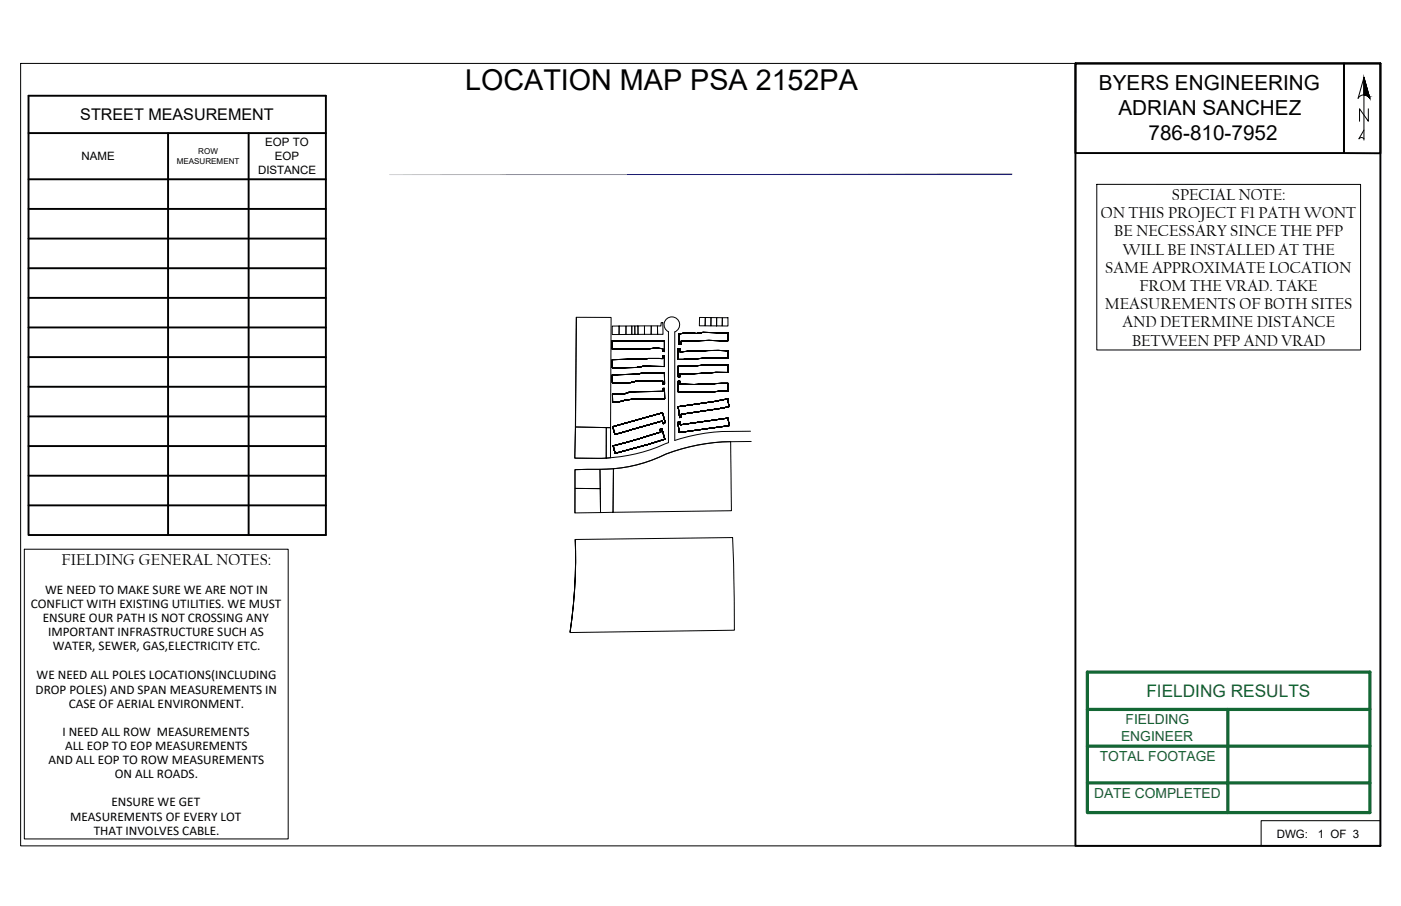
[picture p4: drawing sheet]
<svg xmlns="http://www.w3.org/2000/svg" width="432mm" height="279mm" viewBox="0 0 432 279" stroke-linecap="round" stroke-linejoin="round" font-family="sans-serif">
<!-- layer: -VPORT -->
<path d="M120 53.7h192" fill="none" stroke="#00f" stroke-width=".59"/>
<!-- layer: Lot_Line -->
<g fill="none" stroke="#000" stroke-width=".31">
<path d="M177.7 97.9h10.6l-.1 34-10.8-.2zM215.6 97.9h1.8l-.1 2.6h-1.8zM217.4 97.9h1.7v2.6h-1.8zM219.1 97.9l1.8 .1v2.5h-1.8zM220.9 98h1.7v2.5h-1.7zM222.6 98h1.8v2.5h-1.8zM188.6 105.2v2.4l11.2-.1-11.2 .1v-2.4l16.2 .1v3.1h-.5l-.1-.9-1.5-.1-14.1 .2v-2.4l16.2 .1v3.1h-.5l-.1-.9-1.5-.1-14.1 .2v-2.4l16.2 .1v3.1h-.5l-.1-.9-1.5-.1-14.1 .2v-2.4l16.2 .1v3.1h-.5l-.1-.9-1.5-.1-14.1 .2v-2.4l16.2 .1v3.1h-.5l-.1-.9-1.5-.1-14.1 .2v-2.4l16.2 .1v3.1h-.5l-.1-.9-1.5-.1-14.1 .2v-2.4l16.2 .1v3.1h-.5l-.1-.9-1.5-.1-14.1 .2v-2.4l16.2 .1v3.1h-.5l-.1-.9h-4.4h4.4l.1 .9h.5v-3.1zM188.6 105.2l16.2 .1v3.1h-.5l-.1-.9-1.5-.1-14.1 .2zM188.7 100.6l2.1-.1v2.7h-2.1zM188.7 110.9v2.5l7.6-.1 1.7-.3h6.8h-6.8l-1.7 .3-7.6 .1v-2.5a64.2 64.2 0 0 0 11.1-.3h4.4v-.9h.6v3.3h-6.8l-1.7 .3-7.6 .1v-2.5a64.2 64.2 0 0 0 11.1-.3h4.4v-.9h.6v3.3h-6.8l-1.7 .3-7.6 .1v-2.5a64.2 64.2 0 0 0 11.1-.3h4.4v-.9h.6v3.3h-6.8l-1.7 .3-7.6 .1v-2.5a64.2 64.2 0 0 0 11.1-.3h4.4v-.9h.6v3.3h-6.8l-1.7 .3-7.6 .1v-2.5a64.2 64.2 0 0 0 11.1-.3h4.4v-.9h.6v3.3h-6.8l-1.7 .3-7.6 .1v-2.5a64.2 64.2 0 0 0 11.1-.3h4.4v-.9h.6v3.3h-6.8l-1.7 .3-7.6 .1v-2.5a64.2 64.2 0 0 0 11.1-.3h4.4v-.9h.6v3.3h-6.8l-1.7 .3-7.6 .1v-2.5a64.2 64.2 0 0 0 11.1-.3h4.4v-.9h.6v3.3v-3.3h-.6v.9h-4.4a64.2 64.2 0 0 1-11.1 .3zM188.7 115.5l.1 2.6 5.6-.1 1.8-.5h2.7h-2.7l-1.8 .5-5.6 .1-.1-2.6 7.5-.1 1.8-.4h6.8v3.4h-.5l-.1-.9h-8l-1.8 .5-5.6 .1-.1-2.6 7.5-.1 1.8-.4h6.8v3.4h-.5l-.1-.9h-8l-1.8 .5-5.6 .1-.1-2.6 7.5-.1 1.8-.4h6.8v3.4h-.5l-.1-.9h-8l-1.8 .5-5.6 .1-.1-2.6 7.5-.1 1.8-.4h6.8v3.4h-.5l-.1-.9h-8l-1.8 .5-5.6 .1-.1-2.6 7.5-.1 1.8-.4h6.8v3.4h-.5l-.1-.9h-8l-1.8 .5-5.6 .1-.1-2.6 7.5-.1 1.8-.4h6.8v3.4h-.5l-.1-.9h-8l-1.8 .5-5.6 .1-.1-2.6 7.5-.1 1.8-.4h6.8v3.4h-.5l-.1-.9h-8l-1.8 .5-5.6 .1-.1-2.6 7.5-.1 1.8-.4h6.8v3.4h-.5l-.1-.9h-5.3h5.3l.1 .9h.5v-3.4h-6.8l-1.8 .4zM188.7 115.5l7.5-.1 1.8-.4h6.8v3.4h-.5l-.1-.9h-8l-1.8 .5-5.6 .1z"/>
<path d="M188.7 110.9a64.2 64.2 0 0 0 11.1-.3h4.4v-.9h.6v3.3h-6.8l-1.7 .3-7.6 .1zM190.8 100.5h2.1v2.6l-2.1 .1zM192.9 100.5h1.8v2.6h-1.8zM194.7 100.5h1v2.6h-1zM195.7 100.5h.9v2.6h-.9zM196.6 100.5h2v2.6h-2zM198.6 100.5h2.1v2.6h-2.1zM200.7 100.5h1.9l.1 2.6h-2zM202.6 100.5h1.1l.1-1h.5l.1 3.6h-1.7zM209 112.9v3.3h.5l.1-1 14.8-.3v-2.4l-13.8 .4 13.8-.4v2.4l-14.8 .3-.1 1h-.5v-3.3l15.4-.4v2.4l-14.8 .3-.1 1h-.5v-3.3l15.4-.4v2.4l-14.8 .3-.1 1h-.5v-3.3l15.4-.4v2.4l-14.8 .3-.1 1h-.5v-3.3l15.4-.4v2.4l-14.8 .3-.1 1h-.5v-3.3l15.4-.4v2.4l-14.8 .3-.1 1h-.5v-3.3l15.4-.4v2.4l-14.8 .3-.1 1h-.5v-3.3l15.4-.4v2.4l-14.8 .3-.1 1h-.5v-3.3h1.6zM209 107.6v3.2l9.8-.4h5.7h-5.7l-9.8 .4v-3.2l.6-.1v1l8.8-.4h6.1v2.3h-5.7l-9.8 .4v-3.2l.6-.1v1l8.8-.4h6.1v2.3h-5.7l-9.8 .4v-3.2l.6-.1v1l8.8-.4h6.1v2.3h-5.7l-9.8 .4v-3.2l.6-.1v1l8.8-.4h6.1v2.3h-5.7l-9.8 .4v-3.2l.6-.1v1l8.8-.4h6.1v2.3h-5.7l-9.8 .4v-3.2l.6-.1v1l8.8-.4h6.1v2.3h-5.7l-9.8 .4v-3.2l.6-.1v1l8.8-.4h6.1v2.3h-5.7l-9.8 .4v-3.2l.6-.1v1l8.8-.4h6.1v2.3v-2.3h-6.1l-8.8 .4v-1zM209 107.6l.6-.1v1l8.8-.4h6.1v2.3h-5.7l-9.8 .4z"/>
<path d="M209 112.9l15.4-.4v2.4l-14.8 .3-.1 1h-.5zM209 117.5v3.4l15.5-.3-15.5 .3v-3.4l.6 .1v.9l14.8-.3 .1 2.4-15.5 .3v-3.4l.6 .1v.9l14.8-.3 .1 2.4-15.5 .3v-3.4l.6 .1v.9l14.8-.3 .1 2.4-15.5 .3v-3.4l.6 .1v.9l14.8-.3 .1 2.4-15.5 .3v-3.4l.6 .1v.9l14.8-.3 .1 2.4-15.5 .3v-3.4l.6 .1v.9l14.8-.3 .1 2.4-15.5 .3v-3.4l.6 .1v.9l14.8-.3 .1 2.4-15.5 .3v-3.4l.6 .1v.9l14.8-.3 .1 2.4-.1-2.4-14.8 .3v-.9zM209 117.5l.6 .1v.9l14.8-.3 .1 2.4-15.5 .3zM209.3 103v3.2v-3.2l1.3-.2h4l2-.3 7.8 .1v2.5l-5.9-.1-8.7 .3v.9h-.5v-3.2l2.6-.3 2.7 .1 2-.3 7.8 .1v2.5l-5.9-.1-8.7 .3v.9h-.5v-3.2l2.6-.3 2.7 .1 2-.3 7.8 .1v2.5l-5.9-.1-8.7 .3v.9h-.5v-3.2l2.6-.3 2.7 .1 2-.3 7.8 .1v2.5l-5.9-.1-8.7 .3v.9h-.5v-3.2l2.6-.3 2.7 .1 2-.3 7.8 .1v2.5l-5.9-.1-8.7 .3v.9h-.5v-3.2l2.6-.3 2.7 .1 2-.3 7.8 .1v2.5l-5.9-.1-8.7 .3v.9h-.5v-3.2l2.6-.3 2.7 .1 2-.3 7.8 .1v2.5l-5.9-.1-8.7 .3v.9h-.5h.5v-.9l8.7-.3 5.9 .1v-2.5l-7.8-.1-2 .3-2.7-.1zM209.3 103l2.6-.3 2.7 .1 2-.3 7.8 .1v2.5l-5.9-.1-8.7 .3v.9h-.5zM177.4 131.7l9.5 .2-.1 9.4h-9.6zM186.9 131.9h1.3v9.3l-1.4 .1zM188.8 121.5v2.5l2.1-.1 3.6-.7-3.6 .7-2.1 .1v-2.5l3.9-.1 1.8-.6 9.7-.1 .1-.9h.5v3.2l-10.3 .2-3.6 .7-2.1 .1v-2.5l3.9-.1 1.8-.6 9.7-.1 .1-.9h.5v3.2l-10.3 .2-3.6 .7-2.1 .1v-2.5l3.9-.1 1.8-.6 9.7-.1 .1-.9h.5v3.2l-10.3 .2-3.6 .7-2.1 .1v-2.5l3.9-.1 1.8-.6 9.7-.1 .1-.9h.5v3.2l-10.3 .2-3.6 .7-2.1 .1v-2.5l3.9-.1 1.8-.6 9.7-.1 .1-.9h.5v3.2l-10.3 .2-3.6 .7-2.1 .1v-2.5l3.9-.1 1.8-.6 9.7-.1 .1-.9h.5v3.2l-10.3 .2-3.6 .7-2.1 .1v-2.5l3.9-.1 1.8-.6 9.7-.1 .1-.9h.5v3.2l-10.3 .2-3.6 .7-2.1 .1v-2.5l3.9-.1 1.8-.6 9.7-.1 .1-.9h.5v3.2l-10.3 .2 10.3-.2v-3.2h-.5l-.1 .9-9.7 .1-1.8 .6zM188.8 121.5l3.9-.1 1.8-.6 9.7-.1 .1-.9h.5v3.2l-10.3 .2-3.6 .7-2.1 .1zM188.8 131.6l.7 2.4 14.6-4.2 .3 .9-.3-.9-14.6 4.2-.7-2.4 15.4-4.3 .6 2.3 .1 .9-.5 .2-.3-.9-14.6 4.2-.7-2.4 15.4-4.3 .6 2.3 .1 .9-.5 .2-.3-.9-14.6 4.2-.7-2.4 15.4-4.3 .6 2.3 .1 .9-.5 .2-.3-.9-14.6 4.2-.7-2.4 15.4-4.3 .6 2.3 .1 .9-.5 .2-.3-.9-14.6 4.2-.7-2.4 15.4-4.3 .6 2.3 .1 .9-.5 .2-.3-.9-14.6 4.2-.7-2.4 15.4-4.3 .6 2.3 .1 .9-.5 .2-.3-.9-14.6 4.2-.7-2.4 15.4-4.3 .6 2.3 .1 .9-.5 .2-.3-.9-14.6 4.2-.7-2.4 15.4-4.3 .6 2.3 .1 .9-.5 .2 .5-.2-.1-.9-.6-2.3zM188.8 131.6l15.4-4.3 .6 2.3 .1 .9-.5 .2-.3-.9-14.6 4.2zM189 137.5l.6 2.3 10.6-2.9-10.6 2.9-.6-2.3 14.7-4.3-.3-.8 .6-.2 .9 3.2-4.7 1.5-10.6 2.9-.6-2.3 14.7-4.3-.3-.8 .6-.2 .9 3.2-4.7 1.5-10.6 2.9-.6-2.3 14.7-4.3-.3-.8 .6-.2 .9 3.2-4.7 1.5-10.6 2.9-.6-2.3 14.7-4.3-.3-.8 .6-.2 .9 3.2-4.7 1.5-10.6 2.9-.6-2.3 14.7-4.3-.3-.8 .6-.2 .9 3.2-4.7 1.5-10.6 2.9-.6-2.3 14.7-4.3-.3-.8 .6-.2 .9 3.2-4.7 1.5-10.6 2.9-.6-2.3 14.7-4.3-.3-.8 .6-.2 .9 3.2-4.7 1.5-10.6 2.9-.6-2.3 14.7-4.3-.3-.8 .6-.2 .9 3.2-4.7 1.5 4.7-1.5-.9-3.2-.6 .2 .3 .8z"/>
<path d="M189 137.5l14.7-4.3-.3-.8 .6-.2 .9 3.2-4.7 1.5-10.6 2.9zM209 125.4l.5 3.4-.5-3.4 11.6-1.7 3.8-.7 .2 2.4-14.7 2.4 .1 .9-.5 .1-.5-3.4 11.6-1.7 3.8-.7 .2 2.4-14.7 2.4 .1 .9-.5 .1-.5-3.4 11.6-1.7 3.8-.7 .2 2.4-14.7 2.4 .1 .9-.5 .1-.5-3.4 11.6-1.7 3.8-.7 .2 2.4-14.7 2.4 .1 .9-.5 .1-.5-3.4 11.6-1.7 3.8-.7 .2 2.4-14.7 2.4 .1 .9-.5 .1-.5-3.4 11.6-1.7 3.8-.7 .2 2.4-14.7 2.4 .1 .9-.5 .1-.5-3.4 11.6-1.7 3.8-.7 .2 2.4-14.7 2.4 .1 .9-.5 .1-.5-3.4 11.6-1.7 3.8-.7 .2 2.4-14.7 2.4 .1 .9-.5 .1 .5-.1-.1-.9 14.7-2.4-.2-2.4-3.8 .7zM209 125.4l11.6-1.7 3.8-.7 .2 2.4-14.7 2.4 .1 .9-.5 .1zM209 130.1l.4 3.3 15.3-2.1-.3-2.4-14.7 2.1-.2-.9 .2 .9 14.7-2.1 .3 2.4-15.3 2.1-.4-3.3h.5zM209 130.1h.5l.2 .9 14.7-2.1 .3 2.4-15.3 2.1zM209 130.1l.4 3.3 15.3-2.1-.3-2.4-14.7 2.1-.2-.9 .2 .9 14.7-2.1 .3 2.4-15.3 2.1-.4-3.3h.5l.2 .9 14.7-2.1 .3 2.4-15.3 2.1-.4-3.3h.5l.2 .9 14.7-2.1 .3 2.4-15.3 2.1-.4-3.3h.5l.2 .9 14.7-2.1 .3 2.4-15.3 2.1-.4-3.3h.5l.2 .9 14.7-2.1 .3 2.4-15.3 2.1-.4-3.3h.5l.2 .9 14.7-2.1 .3 2.4-15.3 2.1-.4-3.3h.5zM177.2 150.6l7.8 .1 .1 7.4-7.9 .1zM177.2 144.8l7.7-.1 .1 6-7.8-.1zM184.9 144.7l4.2-.1-.2 13.4-3.8 .1zM189.1 144.6a44.4 44.4 0 0 0 16.2-4.6 60.3 60.3 0 0 1 19.9-3.8l.2 21.3-36.5 .5zM177.3 166.4l48.5-.6 .3 8 .2 20.6-50.6 .7 .6-4.3a150.4 150.4 0 0 0 1-24.4z"/>
</g>
<!-- layer: EDGE OF PAVEMENT -->
<path d="M177.6 97.8l-.5 43.5 6.9 .1a53.3 53.3 0 0 0 22-4.9v-34.2a2.4 2.4 0 0 1-.8-3.7 2.4 2.4 0 0 1 3.8 .1 2.4 2.4 0 0 1-1 3.7v33.4l4.4-1.2a63 63 0 0 1 18.9-1.6M231.5 136.1a65.3 65.3 0 0 0-21.4 2.3l-4.8 1.6a47.7 47.7 0 0 1-24.3 4.7l-3.8 .1v13.4M177.3 166.4l.1 7a163 163 0 0 1-1.7 21.7 158.5 158.5 0 0 0 1.6-28.7z" fill="none" stroke="#000" stroke-width=".31"/>
<!-- layer: Road -->
<path d="M388.7 253.1h36.8v7.8h-36.8z" fill="none" stroke="#000" stroke-width=".31"/>
<!-- layer: A-Title Block -->
<path d="M6.4 19.6h419.1v241.3h-419.1zM418.6 30.3a2.08 2.08 0 0 1 3.6 0M420.4 29.3v-5.4l1.8 6.4-1.8-6.4-1.8 6.4M420.4 23.9v19.3M421.7 33.5v3.9l-2.7-3.9v3.9M418.9 42.8l.7-.4 .8 .4M420.4 40.1l-1.6 2.7" fill="none" stroke="#000" stroke-width=".31"/>
<g fill="#000" stroke="#000" stroke-width=".31">
<path d="M420.4 23.9l1.5 5.4h-1.5zM421.7 29.8h.3l.1 .2z"/>
<path d="M421.7 29.8l.4 .2zM422 30l.2 .3z"/>
<path d="M420.4 29.3h1.5zM420.4 29.3h1.5z"/>
<path d="M420.7 29.3l1.2 .1zM420.7 29.3l1.2 .1z"/>
<path d="M421.1 29.4l.9 .2-.1-.2zM421.1 29.4l.9 .2z"/>
<path d="M421.4 29.6l.6 .2v-.2zM421.4 29.6l.6 .2z"/>
</g>
<!-- layer: 0 -->
<path d="M338 56.9h81.3v51h-81.3zM7.5 169.4h81.3v89.3h-81.3z" fill="none" stroke="#000" stroke-width=".31"/>
<g fill="none" stroke="#000" stroke-width=".59">
<path d="M331.5 19.6h94v241.3h-94zM331.5 19.6h82.7v27.6h-82.7zM414.2 19.6h11.3v27.7l-11.3-.1zM8.8 29.5h91.6v135.5h-91.6zM8.8 41h91.6M8.8 55.3h91.6M51.8 41v124M76.6 41v124M8.8 64.4h91.6M8.8 73.6h91.6M8.8 82.7h91.6M8.8 91.9h91.6"/>
<path d="M8.8 101h91.6M8.8 110.1h91.6M8.8 119.3h91.6M8.8 128.4h91.6M8.8 137.6h91.6M8.8 146.7h91.6M8.8 155.9h91.6"/>
</g>
<path d="M335.1 207.3h87.1v43.3h-87.1zM335.1 218.8h87.1M378.4 218.8v31.8M335.1 230.1h87.1M335.1 241.4h87.1" fill="none" stroke="#136734" stroke-width=".99"/>
<text font-size="8.9" x="143.4" y="27.6">LOCATION MAP PSA 2152PA</text>
<g font-size="6.4">
<text x="338.7" y="27.7">BYERS ENGINEERING</text>
<text x="344.7" y="35.5">ADRIAN SANCHEZ</text>
<text x="354" y="43.1">786-810-7952</text>
</g>
<text font-size="5.3" fill="#136734" x="353.3" y="214.9">FIELDING RESULTS</text>
<g font-size="5.1">
<text x="361.2" y="61.7">SPECIAL NOTE:</text>
<text x="339.3" y="67.3">ON THIS PROJECT F1 PATH WONT</text>
<text x="343.4" y="72.9">BE NECESSARY SINCE THE PFP</text>
<text x="346.1" y="78.5">WILL BE INSTALLED AT THE</text>
<text x="340.6" y="84.1">SAME APPROXIMATE LOCATION</text>
<text x="351.2" y="89.7">FROM THE VRAD. TAKE</text>
<text x="340.6" y="95.3">MEASUREMENTS OF BOTH SITES</text>
<text x="345.9" y="100.9">AND DETERMINE DISTANCE</text>
<text x="348.9" y="106.6">BETWEEN PFP AND VRAD</text>
<text x="19" y="174.2">FIELDING GENERAL NOTES:</text>
</g>
<text font-size="5" x="24.8" y="37.1">STREET MEASUREMENT</text>
<g font-size="4.3" fill="#136734">
<text x="346.9" y="223.4">FIELDING</text>
<text x="345.5" y="228.5">ENGINEER</text>
<text x="339" y="234.7">TOTAL FOOTAGE</text>
<text x="337.2" y="246.1">DATE COMPLETED</text>
</g>
<g font-size="4.1">
<text x="13.9" y="183.2">WE NEED TO MAKE SURE WE ARE NOT IN</text>
<text x="9.5" y="187.5">CONFLICT WITH EXISTING UTILITIES. WE MUST</text>
<text x="13.2" y="191.9">ENSURE OUR PATH IS NOT CROSSING ANY</text>
<text x="14.8" y="196.2">IMPORTANT INFRASTRUCTURE SUCH AS</text>
<text x="16.3" y="200.6">WATER, SEWER, GAS,ELECTRICITY ETC.</text>
<text x="11.3" y="209.4">WE NEED ALL POLES LOCATIONS(INCLUDING</text>
<text x="11" y="214">DROP POLES) AND SPAN MEASUREMENTS IN</text>
<text x="21.2" y="218.3">CASE OF AERIAL ENVIRONMENT.</text>
<text x="19.2" y="227">I NEED ALL ROW MEASUREMENTS</text>
<text x="20.1" y="231.4">ALL EOP TO EOP MEASUREMENTS</text>
<text x="15" y="235.7">AND ALL EOP TO ROW MEASUREMENTS</text>
<text x="35.4" y="240">ON ALL ROADS.</text>
<text x="34.3" y="248.7">ENSURE WE GET</text>
<text x="21.6" y="253">MEASUREMENTS OF EVERY LOT</text>
<text x="28.9" y="257.4">THAT INVOLVES CABLE.</text>
</g>
<g font-size="3.5">
<text x="81.8" y="45.1">EOP TO</text>
<text x="25.1" y="49.4">NAME</text>
<text x="79.5" y="53.7">DISTANCE</text>
<text x="84.7" y="49.4">EOP</text>
<text x="393.5" y="258.3">DWG:</text>
<text x="406.1" y="258.3">1 OF 3</text>
</g>
<g font-size="2.5">
<text x="61.1" y="47.6">ROW</text>
<text x="54.5" y="50.5">MEASUREMENT</text>
</g>
</svg>
